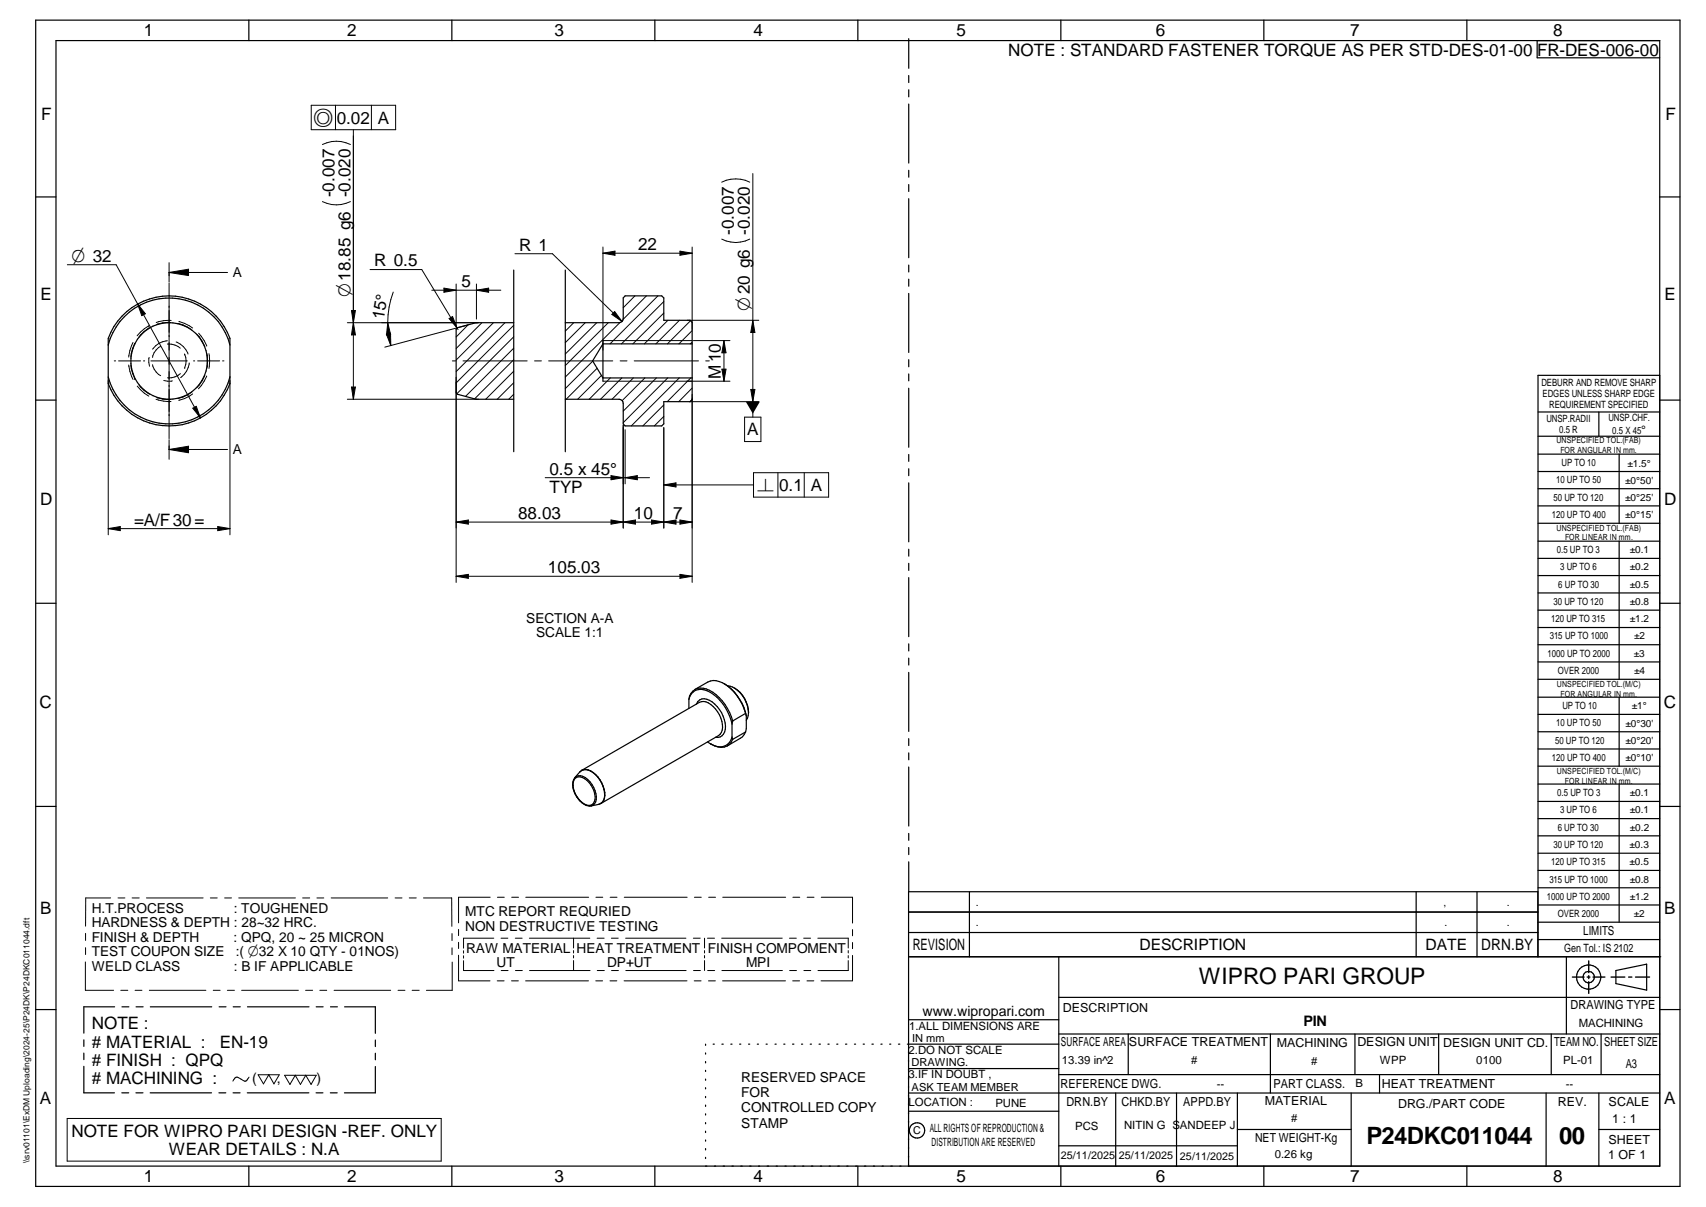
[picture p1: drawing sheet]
<svg xmlns="http://www.w3.org/2000/svg" width="420mm" height="297mm" viewBox="0 0 420 297" stroke-linecap="round" stroke-linejoin="round" font-family="sans-serif">
<g fill="none" stroke="#000" stroke-width=".3">
<path d="M8.8 5h405v287h-405zM13.8 10h395v277h-395zM61.3 5v5M111.3 5v5M161.3 5v5M211.3 5v5M223.8 9.5v7.3M223.8 18.6v1.7M261.3 5v5M311.3 5v5M361.3 5v5M378.6 10v4.2h30.2"/>
<path d="M223.8 22.1v1.7M223.8 25.6v14.5M8.8 48.5h5M223.8 41.9v1.7M223.8 45.4v1.7M223.8 48.9v14.5M408.8 48.5h5M126.5 79.4h-9.2l-4.9 1.4-.1 15.7 .4 .5 4.6 1.3h9.2M126.5 66.5v44.7M139.2 79.4h13.3a1.01 1.01 0 0 0 1-1v-5.1l.5-.5h9l.5 .5v5.5h6.5l.5 .5v19l-.5 .5h-6.5v5.5l-.5 .5h-9l-.5-.5v-5a1.01 1.01 0 0 0-1-1h-13.3M139.2 66.5v44.7M223.8 65.2v1.7"/>
<path d="M223.8 68.7v1.7M223.8 72.2v14.5M8.8 98.5h5M26.7 84.9a15.5 15.5 0 0 1 14.9-11.6 15.5 15.5 0 0 1 15 11.6M26.7 84.9v-1.6a16 16 0 0 1 14.9-10.5 16 16 0 0 1 15 10.5v9.5M26.7 84.9v9.5a16 16 0 0 0 14.9 10.4 16 16 0 0 0 15-10.4v-1.6M26.7 92.8a15.5 15.5 0 0 0 14.9 11.5 15.5 15.5 0 0 0 15-11.5M148.5 83.8v10M170.5 84.6h-22l-2.5 4.2 2.5 4.2h22M223.8 88.5v1.8M223.8 92v1.7M223.8 95.5v14.6"/>
<path d="M408.8 92.4h-30v143.1M408.8 98.5h5M223.8 111.8v1.7M223.8 115.4v1.7M223.8 118.8v14.5M378.8 101.4h30M378.8 107.4h30M378.8 111.8h30M378.8 116h30M393.8 101.4v6M398.8 111.8v17M223.8 135.2v1.7"/>
<path d="M223.8 138.6v1.8M378.8 120.3h30M378.8 124.5h30M378.8 128.8h30M378.8 133.2h30M378.8 137.4h30M398.8 133.2v34M8.8 148.5h5M223.8 142.2v14.5M223.8 158.5v1.7M378.8 141.6h30M378.8 145.9h30"/>
<path d="M378.8 150.2h30M378.8 154.4h30M378.8 158.7h30M408.8 148.5h5M169.7 172.1v2.2M169.7 172.1a3 3 0 0 1 4.5-2.1 11.8 11.8 0 0 1 6.1 8.2M171.1 169.7a3.1 3.1 0 0 0-1.4 2.4M171.1 169.7a4.6 4.6 0 0 1 5.2 1.2 12.9 12.9 0 0 1 4.2 6.5M171.5 173.3a2.05 2.05 0 0 1 3.2-1 7.5 7.5 0 0 1 3.8 7.8 1.93 1.93 0 0 1-2.3 1.3M178.3 168.2a12.4 12.4 0 0 1 5.3 7.4M179.2 168.8a6.8 6.8 0 0 1 5.2 6.6M179.5 169.1a5.5 5.5 0 0 0-4.5-1.5l-3.9 2.1"/>
<path d="M180.1 169.5l1.4 1.7a11.4 11.4 0 0 1 2.3 4.9M180.3 178.2v3.2M180.5 177.4l-.2 .8M180.8 169.3a7.2 7.2 0 0 1 3.6 6.1M183.6 175.6l.2 .5M183.6 175.6l-3.1 1.8M183.8 176.1v3.2l-.2 .8M184.4 175.4l-.3 1.3-.3 .5M223.8 162v1.7M223.8 165.5v14.5M378.8 162.9h30M378.8 167.2h30"/>
<path d="M378.8 171.6h30M378.8 175.8h30M398.8 171.6v17M8.8 198.5h5M141.6 191.6a2.07 2.07 0 0 1 3 .5 5.2 5.2 0 0 1 1.8 5.2 1.61 1.61 0 0 1-2.7 .4 5.1 5.1 0 0 1-2.1-6.1zM142.6 196.8l.6 .6a3.2 3.2 0 0 0 2.3 .9M142.6 196.8l-1-1.6-.5-1.6a2.81 2.81 0 0 1 .8-2.5 2.91 2.91 0 0 1 3.4 1.3 5 5 0 0 1 1.1 5.4l-.8 .5M142.8 189.9l-1.2 1.4M143.3 189.6l28.9-16.8a2.94 2.94 0 0 1 3.5 1.1 6.4 6.4 0 0 1 2 6.4l-.7 .7-29 16.7a3 3 0 0 0 .8-3.4l-.3-.8M143.3 189.6l-.5 .3M143.7 189.4a4.9 4.9 0 0 1 4.5 3.3l.3 .8M145.5 189.7a2.1 2.1 0 0 0-2.7 .2"/>
<path d="M145.5 198.3h.1M146 190.1a7.5 7.5 0 0 1 2.5 3.4M147.5 198l-1.9 .3M148 197.7l-.6 .3M148.5 193.5a3.6 3.6 0 0 1-.6 4.2l-.4 .3M180.3 181.4a3.2 3.2 0 0 1-5.3 1.7l-.8-.5M180.3 181.4l.2 .5M180.5 181.9a3.1 3.1 0 0 1-4.5 1.7l-1-.6M183.6 180.1l-.7 1.2-3.8 2.3M183.6 180.1l-3.1 1.8M223.8 181.8v1.7M223.8 185.3v1.7"/>
<path d="M223.8 188.8v14.5M378.8 180.1h30M378.8 184.3h30M378.8 188.6h30M378.8 193h30M378.8 197.2h30M398.8 193v33.9M408.8 198.5h5M223.8 205.1v1.7M223.8 208.6v1.7M223.8 212.1v7.2M238.7 219.5v16"/>
<path d="M348.8 219.5v16M363.8 219.5v16M378.8 201.5h30M378.8 205.7h30M378.8 210h30M378.8 214.2h30M378.8 218.5h30M223.8 235.5h185.2M223.8 229.5h154.9M223.8 224.5h154.9M260.8 235.5v51.5M378.7 235.5v-16h-154.9v67.5"/>
<path d="M378.8 222.7h30M378.8 226.9h30M378.8 231.2h30M385.8 235.5v19M398 238.8l7.5-1.5v6.4l-7.5-1.6zM8.8 248.5h5M20.6 255.9v1.6M20.6 259.2v1.6M28.2 247.8h-7.6v6.5M30 247.8h1.7M33.5 247.8h1.8M37 247.8h15.1"/>
<path d="M54 247.8h1.7M57.4 247.8h1.8M60.9 247.8h15.2M77.9 247.8h1.7M81.4 247.8h1.7M84.9 247.8h7.5v6.5M92.4 255.9v1.7M92.4 259.2v1.6M173.8 257v.3M173.8 259.1v.3M175.6 257h.3M177.8 257h.3"/>
<path d="M180 257h.3M182.1 257h.3M184.4 257h.2M186.5 257h.3M188.7 257h.3M190.9 257h.3M193 257h.3M195.2 257h.3M197.4 257h.3M199.5 257h.3M201.7 257h.3M203.9 257h.3"/>
<path d="M206.1 257h.3M208.2 257h.4M210.4 257h.3M212.6 257h.3M214.7 257h.4M216.9 257h.3M219.1 257h.3M221.3 257h.3M223.8 251h37M260.8 257h-37.3M260.8 245.4h148M260.8 254.5h148"/>
<path d="M277.9 254.5v10M312.9 254.5v14.5M333.7 254.5v10M354.3 254.5v10M382 254.5v10M394.3 254.5v10M408.8 248.5h5M20.6 262.4v6.5h7.6M30 268.9h1.7M33.5 268.9h1.7M37 268.9h15.1M53.9 268.9h1.7"/>
<path d="M57.4 268.9h1.7M60.9 268.9h15.2M77.8 268.9h1.7M81.4 268.9h1.6M92.4 262.5v6.4h-7.6M173.8 261.2v.4M173.8 263.4v.3M173.8 265.6v.3M173.8 267.7v.3M173.8 269.8v.3M173.8 271.9v.4M173.8 274.1v.3"/>
<path d="M173.8 276.3v.3M173.8 278.4v.3M223.8 263h37M223.8 273.5h37M260.8 264.5h148M274.8 269v18M289.8 269v18M304.7 278h28.1M304.7 269v18M332.8 269v18M339.8 264.5v4.5M380.8 269v18"/>
<path d="M393.8 269v18M393.8 278h15M408.8 269h-185M61.3 287v5M111.3 287v5M161.3 287v5M173.8 280.5v.3M173.8 282.7v.3M173.8 284.8v.3M211.3 287v5M260.8 282h43.9M261.3 287v5"/>
<path d="M311.3 287v5M361.3 287v5"/>
<circle cx="41.6" cy="88.8" r="9.4"/>
<circle cx="391.3" cy="240.5" r="2.99"/>
<circle cx="391.3" cy="240.5" r="1.4"/>
<circle cx="225.9" cy="278.2" r="1.89"/>
</g>
<g fill="none" stroke="#000" stroke-width=".25">
<path d="M76.7 25.9h20.7v6h-20.7zM79.4 35.6a7.8 7.8 0 0 1 6.9 0M82.6 25.9v6M87 31.9v66.4M91.5 25.9v6M79.4 49.6a7.8 7.8 0 0 0 6.9 0M177.7 44.8a7.8 7.8 0 0 1 6.9 0M184.6 58.8a7.5 7.5 0 0 1-6.9 0M185.4 42.7v60M16.6 65.2h12l20.7 37.6M33.9 74.8l1.9 2.4-.9 .5zM41.6 64.6v4.8"/>
<path d="M41.6 67.1h14.4M41.6 67.1l4.8-.8v1.5zM41.6 69.7v38.3M42.1 79.4a7.8 7.8 0 0 0-3.5 .5M42.2 78.9a8.5 8.5 0 0 0-3.7 .5M43.9 79.6l1.2 .4 2 1.1M44.1 79.1a9.5 9.5 0 0 1 3.3 1.6M85.5 79.4h32.3M86.6 76.4h.9l-.5 3zM87 79.4l.5 3h-.9zM91.1 66.3h12.8l8.9 14.8M95.5 79.4l.7 3h-1z"/>
<path d="M96.8 71.9a21.4 21.4 0 0 0-.5 13.1M106.3 71.4h17M109.3 70.9l3 .5-3 .5zM110.6 78.4l.9-.5 1.1 2.8zM112.3 69.9v10.3M115.3 80l-20.5 5.4M115.3 79.9l-3 3M117.3 71.4l3-.5v1zM117.3 69.9v8.6M118.7 79.4l-6.4 6.4M121.5 79.4l-9.2 9.2M124.4 79.4l-12.1 12"/>
<path d="M126.8 62.4h9.2l17.2 16.7M141.3 79.4l-2.1 2.1M144.1 79.4l-4.9 4.9M147 79.4l-7.8 7.7M148.5 60.8v25.3M148.5 62.3l3-.5v1zM148.5 62.3h22M149.8 79.4l-10.6 10.6M151.4 76.7l1.8 2.4-2.5-1.7zM152.7 79.4l-13.5 13.4M156.4 72.8l-2.9 2.9M159.2 72.8l-5.8 5.8"/>
<path d="M162 72.8l-11.8 11.8M163.5 74.2l-10.4 10.4M163.5 77l-7.6 7.6M164.5 78.8l-5.8 5.8M167.3 78.8l-5.8 5.8M167.5 61.8l3 .5-3 .5zM169.2 78.8h17.7M170.1 78.9l-5.7 5.7M170.5 60.8v20.3M185.4 78.8l.5 3h-1zM26.7 93.6v38M28.1 88.8h.4"/>
<path d="M29.2 88.8h5.4M31.7 89.8l.3 1.6 .8 2M32.2 89.8l.5 2.1 .5 1.2M32.8 84.3l-.8 1.9-.3 1.7M33.2 84.5l-.5 1.2-.5 2.2M33.2 93.2h.1M33.2 84.5h.1M33.8 95l1.7 1.8 1.1 .7M34.2 94.7a7.9 7.9 0 0 0 2.7 2.3M35.3 88.8h.3M36.6 80.2l-1.1 .7-1.7 1.7M36.6 80.2h.1"/>
<path d="M36.7 88l-.1 1.2 .2 .9M36.9 80.6a8.3 8.3 0 0 0-2.7 2.4M37.2 88.8h8.9M37.6 89.7a3.8 3.8 0 0 0 2 2.8M38.4 98.3l1.9 .4 1.8 .1M38.6 97.8a7.6 7.6 0 0 0 3.5 .5M39.5 85.3a3.8 3.8 0 0 0-1.9 2.7M40.3 93.6l1 .2 1.1-.1M41.2 84.7a4.4 4.4 0 0 1 3.2 1M41.2 83.9a4.9 4.9 0 0 0-3.6 2M43.4 84.2a4.9 4.9 0 0 1 2.9 2.9M44.4 91.9a4.1 4.1 0 0 1-3.1 1.1"/>
<path d="M45.5 87.1h.1M45.5 90.5h.1M45.5 87.2a4.2 4.2 0 0 1 0 3.3M46.6 89.3a4.9 4.9 0 0 1-2.1 3.6M47.1 96.6l-2 1.1-1.2 .3M47.4 96.9a8.1 8.1 0 0 1-3.4 1.6M47.7 88.8h.3M48.5 82.3l1.3 1.7 .7 1.3M48.7 88.8h5.4M48.9 82a9.4 9.4 0 0 1 2 3.2M50.5 92.4l-.7 1.3-1.3 1.6M50.9 92.5l-.6 1.3-1.4 1.9"/>
<path d="M51 87l.1 1.8-.1 1.8M51.5 87l.1 1.8-.1 1.9M54.8 88.8h.3M56.6 93.6v38M85.5 98.3h32.4M86.6 95.2h.9l-.5 3.1zM95.2 82.2l1-.2 .1 3zM111.4 88.8h.9M112.3 92.8v50.5M114 88.8h15.8M126.5 80.1l-14.2 14.1M126.5 82.9l-14 14"/>
<path d="M126.5 85.7l-11.8 11.8M126.5 88.5l-9.6 9.6M126.5 91.4l-6.9 6.9M126.5 94.2l-4 4.1M126.5 97l-1.2 1.3M131.6 88.8h1.7M135.1 88.8h15.8M146 88.9l-6.8 6.7M147.1 90.6l-7.7 7.7M148.1 92.4l-5.8 5.9M148.5 83.8h22M150.3 93l-5.2 5.3"/>
<path d="M152.7 88.8h1.7M153.2 93l-5.3 5.3M156 93l-5.3 5.3M156.2 88.8h15.8M158.8 93l-5.6 5.6M161.7 93l-8.2 8.2M163.5 99.7l-5.2 5.1M164.5 93l-11 11M167.3 93l-11.8 11.8M169.7 98.8h17.2M170.1 93l-5.8 5.8M170.5 84.2l-.5 .4"/>
<path d="M170.5 81.4l-3.3 3.2M170.5 97.1v46.2M170.5 95.5l-3.3 3.3M170.5 98.3l-.5 .5M170.8 83.8h9M173.8 88.8h.9M177.8 90.8h1l-.5 3zM178.3 83.8v10M178.3 83.8l.5 3h-1zM179.8 93.8h-31.3M184.9 95.8h1l-.5 3zM41.6 108.2v4.8"/>
<path d="M41.6 110.6l4.8-.8v1.6zM41.6 110.6h14.4M47.5 100.5l.8-.5 1 2.8zM134.3 117.6h25.7M150.5 117.1l3 .5-3 .5zM153.5 104.6v25.4M154 117.6l3-.5v1zM154 105.7v13.4M163.5 105.2v24.8M163.5 119.3h22.1M163.5 119.3l3-.5v1zM163.5 102.5l-2.3 2.3"/>
<path d="M183.4 102.7h4v6h-4zM185.6 116.3h18.5v6h-18.5zM191.6 116.3v6M198.1 116.3v6M26.7 130.1h29.9M26.7 130.1l2.9-.5v1zM53.6 129.6l3 .5-3 .5zM112.3 128.5l3-.5v1zM112.3 128.5h58.2M150.5 128v1l6-1v1zM160.5 128l6 1v-1l-6 1zM167.5 128l3 .5-3 .5z"/>
<path d="M112.3 141.8l3-.4v.9zM112.3 141.8h58.2M167.5 141.4l3 .4-3 .5zM21 236.7v7h7M21.1 229.7v1.7M21.1 233.2v1.7M27.3 221h-6.2v6.9M29.1 221h1.7M32.5 221h1.8M36.1 221h13.9M51.8 221h1.7M55.3 221h1.7"/>
<path d="M58.8 221h14M74.5 221h1.8M78.1 221h1.6M81.6 221h13.9M97.3 221h1.7M100.8 221h1.7M104.3 221h6.9l.1 7M111.3 229.7v1.8M111.3 233.3v1.6M111.4 236.8v6.9h-6.4M112.9 228.7v1.6M112.9 231.9v1.5"/>
<path d="M112.9 235.1v6.3h7.8M114.2 236.4v2.4h7.5M114.2 234v.6M114.2 235.2v.6M120.7 220.8h-7.8v6.3M121.6 230.9h-7.4v2.4M122.5 220.8h1.7M123.4 230.9h1.7M123.4 238.8h1.7M126 220.8h1.7M126.9 230.9h1.7M126.9 238.8h1.7"/>
<path d="M129.5 220.8h15.5M130.4 230.9h14.9M130.4 238.8h14.9M141.3 230.9v2.4M141.3 233.9v.6M141.3 235.2v.6M141.3 236.4v2.4M146.8 220.8h1.7M147.1 230.9h1.7M147.1 238.8h1.7M150.3 220.8h1.7M150.6 230.9h1.7"/>
<path d="M150.6 238.8h1.7M153.7 220.8h15.5M154.1 230.9h14.8M154.1 238.8h14.9M170.8 230.9h1.7M170.8 238.8h1.7M171 220.8h1.7M173.5 230.9v2.4M173.5 233.9v.6M173.5 235.2v.6M173.5 236.4v2.4M174.2 230.9h1.8"/>
<path d="M174.3 238.8h1.7M174.5 220.8h1.7M177.7 230.9h14.9M177.8 238.8h14.9M178 220.8h15.5M194.4 230.9h1.7M194.5 238.8h1.7M195.3 220.8h1.7M197.9 230.9h1.7M198 238.8h1.7M198.8 220.8h1.7M201.4 230.9h7.5v2.4"/>
<path d="M202.3 220.8h7.7v6.4M208.9 233.9v.6M208.9 235.2v.6M208.9 236.4v2.4h-7.4M210 228.8v1.5M210 231.9v1.6M210 235.1v6.3h-7.8M29.7 243.7h1.8M33.3 243.7h1.7M36.8 243.7h13.9M52.5 243.7h1.7M56 243.7h1.7"/>
<path d="M59.5 243.7h14M75.3 243.7h1.7M78.8 243.7h1.7M82.3 243.7h13.9M98 243.7h1.7M101.5 243.7h1.7M122.5 241.4h1.7M126 241.4h1.7M129.4 241.4h15.5M146.7 241.4h1.7M150.2 241.4h1.7M153.7 241.4h15.5"/>
<path d="M171 241.4h1.7M174.5 241.4h1.7M178 241.4h15.5M195.2 241.4h1.7M198.7 241.4h1.7M16.5 275.3h92.2v10.5h-92.2zM61.3 265.1l-.7 .9-.4 .1-1.5-.9-.5-.1-.8 1M63.6 264.5h5.2l-1.3 2.2-1.3-2.2-1.3 2.2zM70.1 264.6h7.8l-1.3 2.3-1.3-2.3-1.3 2.3-1.3-2.3-1.3 2.3z"/>
</g>
<path d="M391.3 236.5v2.9M387.3 240.5h2.8M390.9 240.5h.7M391.3 240.1v.7M391.3 241.6v2.9M392.3 240.5h3M396.8 240.5h3.4M401.1 240.5h.8M402.8 240.5h3.5" fill="none" stroke="#000" stroke-width=".34"/>
<g fill="#000">
<path d="M33.9 74.8l1.9 2.4-.9 .5zM41.6 67.1l4.8-.8v1.5zM86.6 76.4h.9l-.5 3zM109.3 70.9l3 .5-3 .5zM110.6 78.4l.9-.5 1.1 2.8zM117.3 71.4l3-.5v1zM151.4 76.7l1.8 2.4-2.5-1.7zM148.5 62.3l3-.5v1zM167.5 61.8l3 .5-3 .5zM47.5 100.5l.8-.5 1 2.8zM86.6 95.2h.9l-.5 3.1zM87 79.4l.5 3h-.9z"/>
<path d="M95.5 79.4l.7 3h-1zM95.2 82.2l1-.2 .1 3zM177.8 90.8h1l-.5 3zM178.3 83.8l.5 3h-1zM184.9 95.8h1l-.5 3zM185.4 78.8l.5 3h-1zM183.7 98.8h3.4l-1.7 3zM41.6 110.6l4.8-.8v1.6zM150.5 117.1l3 .5-3 .5zM154 117.6l3-.5v1zM163.5 119.3l3-.5v1zM26.7 130.1l2.9-.5v1z"/>
<path d="M53.6 129.6l3 .5-3 .5zM112.3 128.5l3-.5v1zM150.5 128l3 .5-3 .5zM153.5 128.5l3-.5v1zM160.5 128l3 .5-3 .5zM163.5 128.5l3-.5v1zM167.5 128l3 .5-3 .5zM112.3 141.8l3-.4v.9zM167.5 141.4l3 .4-3 .5z"/>
</g>
<g font-size="5.9">
<text x="336.5" y="281.6">P24DKC011044</text>
<text x="384" y="281.6">00</text>
</g>
<text font-size="5.6" x="295.3" y="242.2">WIPRO PARI GROUP</text>
<g font-size="4.6">
<text x="77.2" y="30.4">a</text>
<text x="17.6" y="64.4">O 32</text>
<text x="86.3" y="73.1" transform="rotate(-90 86.3 73.1)">O18.85 g6</text>
<text x="184.6" y="76.5" transform="rotate(-90 184.6 76.5)">O20 g6</text>
<text x="186.5" y="120.8">n</text>
</g>
<g font-size="4.2">
<text x="35.4" y="9">1</text>
<text x="85.5" y="8.9">2</text>
<text x="136.6" y="9">3</text>
<text x="185.6" y="9">4</text>
<text x="235.6" y="9">5</text>
<text x="284.6" y="8.8">6</text>
<text x="332.6" y="9">7</text>
<text x="382.6" y="9">8</text>
<text x="248.3" y="13.8">NOTE : STANDARD FASTENER TORQUE AS PER STD-DES-01-00 FR-DES-006-00</text>
<text x="10.1" y="29.6">F</text>
<text x="410.2" y="29.6">F</text>
<text x="82.9" y="30.4">0.02 A</text>
<text x="82.4" y="48.6" transform="rotate(-90 82.4 48.6)">-0.007</text>
<text x="86.3" y="48.6" transform="rotate(-90 86.3 48.6)">-0.020</text>
<text x="180.8" y="57.8" transform="rotate(-90 180.8 57.8)">-0.007</text>
<text x="184.6" y="57.8" transform="rotate(-90 184.6 57.8)">-0.020</text>
<text x="92.1" y="65.6">R 0.5</text>
<text x="127.9" y="61.7">R 1</text>
<text x="157.1" y="61.6">22</text>
<text x="113.7" y="70.7">5</text>
<text x="9.9" y="73.9">E</text>
<text x="409.9" y="73.9">E</text>
<text x="94.5" y="78.8" transform="rotate(-80 94.5 78.8)">15°</text>
<text x="177.5" y="93.2" transform="rotate(-90 177.5 93.2)">M10</text>
<text x="184" y="107.1">A</text>
<text x="135.3" y="116.8">0.5 x 45°</text>
<text x="9.9" y="124.2">D</text>
<text x="135.3" y="121.3">TYP</text>
<text x="191.9" y="120.8">0.1 A</text>
<text x="409.9" y="124.2">D</text>
<text x="33" y="129.3">=A/F30=</text>
<text x="127.6" y="127.7">88.03</text>
<text x="156.1" y="127.7">10</text>
<text x="165.8" y="127.7">7</text>
<text x="134.9" y="141.1">105.03</text>
<text x="9.7" y="174.3">C</text>
<text x="409.7" y="174.3">C</text>
<text x="9.9" y="225">B</text>
<text x="409.8" y="225">B</text>
<text x="22.6" y="253.3">NOTE :</text>
<text x="22.6" y="257.8"># MATERIAL :</text>
<text x="54.2" y="257.8">EN-19</text>
<text x="22.6" y="262.3"># FINISH : QPQ</text>
<text x="22.6" y="266.8"># MACHINING :</text>
<text x="9.8" y="271.7">A</text>
<text x="409.8" y="271.7">A</text>
<text x="17.6" y="279.7">NOTE FOR WIPRO PARI DESIGN -REF. ONLY</text>
<text x="41.6" y="284.2">WEAR DETAILS : N.A</text>
<text x="35.4" y="291">1</text>
<text x="85.5" y="290.9">2</text>
<text x="136.6" y="291">3</text>
<text x="185.6" y="291">4</text>
<text x="235.6" y="291">5</text>
<text x="284.6" y="290.8">6</text>
<text x="332.6" y="291">7</text>
<text x="382.6" y="291">8</text>
</g>
<g font-size="3.9">
<text x="224.8" y="233.8">REVISION</text>
<text x="280.7" y="233.8">DESCRIPTION</text>
<text x="351.1" y="233.8">DATE</text>
<text x="364.8" y="233.8">DRN.BY</text>
</g>
<text font-size="3.6" x="321" y="252.6">PIN</text>
<g font-size="3.5">
<text x="227.2" y="250">www.wipropari.com</text>
<text x="62.1" y="266.4">(</text>
<text x="68.2" y="266.4">,</text>
<text x="78" y="266.4">)</text>
</g>
<g font-size="3.4">
<text x="57.3" y="68.2">A</text>
<text x="57.3" y="111.8">A</text>
<text x="129.6" y="153.2">SECTION A-A</text>
<text x="132" y="156.8">SCALE 1:1</text>
<text x="22.6" y="224.6">H.T.PROCESS</text>
<text x="57.6" y="224.6">: TOUGHENED</text>
<text x="114.6" y="225.5">MTC REPORT REQURIED</text>
<text x="22.6" y="228.2">HARDNESS &amp; DEPTH : 28~32 HRC.</text>
<text x="22.6" y="231.8">FINISH &amp; DEPTH</text>
<text x="57.5" y="231.8">: QPQ, 20 ~ 25 MICRON</text>
<text x="114.6" y="229.1">NON DESTRUCTIVE TESTING</text>
<text x="22.6" y="235.4">TEST COUPON SIZE</text>
<text x="22.6" y="239">WELD CLASS</text>
<text x="57.6" y="239">: B IF APPLICABLE</text>
<text x="58.1" y="235.4">:( O32 X 10 QTY - 01NOS)</text>
<text x="114.8" y="234.5">RAW MATERIAL HEAT TREATMENT FINISH COMPOMENT</text>
<text x="122.3" y="238.1">UT</text>
<text x="149.5" y="238.1">DP+UT</text>
<text x="183.8" y="238.1">MPI</text>
<text x="182.6" y="266.2">RESERVED SPACE</text>
<text x="182.6" y="270">FOR</text>
<text x="182.6" y="273.7">CONTROLLED COPY</text>
<text x="182.6" y="277.5">STAMP</text>
</g>
<g font-size="3.1">
<text x="389.9" y="230.2">LIMITS</text>
<text x="261.8" y="249">DESCRIPTION</text>
<text x="386.8" y="248.4">DRAWING TYPE</text>
<text x="261.3" y="257.5">SURFACE AREA</text>
<text x="278" y="257.5">SURFACE TREATMENT</text>
<text x="314.5" y="257.6">MACHINING</text>
<text x="334.3" y="257.5">DESIGN UNIT</text>
<text x="355.4" y="257.6">DESIGN UNIT CD.</text>
<text x="382.8" y="257.3">TEAM NO.</text>
<text x="395.1" y="257.4">SHEET SIZE</text>
<text x="400.4" y="262.8">A3</text>
<text x="261.2" y="267.8">REFERENCE DWG.</text>
<text x="313.6" y="267.7">PART CLASS.</text>
<text x="340.3" y="267.7">HEAT TREATMENT</text>
<text x="262.6" y="272.2">DRN.BY</text>
<text x="276.2" y="272.1">CHKD.BY</text>
<text x="291.4" y="272.2">APPD.BY</text>
<text x="311.5" y="272">MATERIAL</text>
<text x="344.3" y="272.6">DRG./PART CODE</text>
<text x="383.7" y="272.2">REV.</text>
<text x="396.2" y="272.3">SCALE</text>
<text x="309.1" y="280.9">NET WEIGHT-Kg</text>
<text x="396.1" y="281.4">SHEET</text>
<text x="397.1" y="276.4">1 : 1</text>
<text x="396.1" y="285.3">1 OF 1</text>
</g>
<text font-size="3" x="404.2" y="106.8">°</text>
<g font-size="2.8">
<text x="385.2" y="234.4">Gen Tol.: IS 2102</text>
<text x="223.9" y="253.4">1.ALL DIMENSIONS ARE</text>
<text x="388.8" y="252.7">MACHINING</text>
<text x="223.8" y="259.3">2.DO NOT SCALE</text>
<text x="261.5" y="261.9">13.39 in^2</text>
<text x="293.4" y="261.9">#</text>
<text x="322.9" y="262">#</text>
<text x="339.8" y="262">WPP</text>
<text x="363.6" y="261.8">0100</text>
<text x="385" y="261.8">PL-01</text>
<text x="223.8" y="265.4">3.IF IN DOUBT ,</text>
<text x="299.7" y="267.7">--</text>
<text x="333.8" y="267.5">B</text>
<text x="385.6" y="267.6">--</text>
<text x="223.8" y="272.2">LOCATION :</text>
<text x="245.1" y="272.4">PUNE</text>
<text x="229" y="278.7">ALL RIGHTS OF REPRODUCTION &amp;</text>
<text x="264.8" y="278">PCS</text>
<text x="276.8" y="277.7">NITIN G SANDEEP J</text>
<text x="318" y="276">#</text>
<text x="229.4" y="282.1">DISTRIBUTION ARE RESERVED</text>
<text x="314" y="285">0.26 kg</text>
</g>
<g font-size="2.7">
<text x="224.7" y="256.4">IN mm</text>
<text x="224.5" y="262.4">DRAWING.</text>
<text x="224.5" y="268.4">ASK TEAM MEMBER</text>
<text x="224.9" y="279.2">C</text>
<text x="261.3" y="285.2">25/11/2025</text>
<text x="275.6" y="285.2">25/11/2025</text>
<text x="290.6" y="285.4">25/11/2025</text>
</g>
<g font-size="2.5">
<text x="379.6" y="95">DEBURR AND REMOVE SHARP</text>
<text x="379.9" y="97.7">EDGES UNLESS SHARP EDGE</text>
<text x="381.5" y="100.5">REQUIREMENT SPECIFIED</text>
<text x="380.9" y="103.8">UNSP.RADII</text>
<text x="384" y="106.6">0.5 R</text>
<text x="396.1" y="103.6">UNSP.CHF.</text>
<text x="397.1" y="106.8">0.5 X 45</text>
<text x="383.2" y="119">10 UP TO 50</text>
<text x="384.6" y="114.7">UP TO 10</text>
<text x="400.3" y="119">±0°50'</text>
<text x="400.8" y="114.8">±1.5°</text>
<text x="382.6" y="123.2">50 UP TO 120</text>
<text x="400.3" y="123.2">±0°25'</text>
<text x="382.2" y="127.4">120 UP TO 400</text>
<text x="400.3" y="127.4">±0°15'</text>
<text x="383.4" y="136.1">0.5 UP TO 3</text>
<text x="401.4" y="136.1">±0.1</text>
<text x="384.2" y="140.4">3 UP TO 6</text>
<text x="401.4" y="140.3">±0.2</text>
<text x="382.6" y="148.8">30 UP TO 120</text>
<text x="383.8" y="144.6">6 UP TO 30</text>
<text x="401.4" y="148.9">±0.8</text>
<text x="401.4" y="144.7">±0.5</text>
<text x="382" y="153.1">120 UP TO 315</text>
<text x="401.4" y="153.1">±1.2</text>
<text x="381.2" y="161.6">1000 UP TO 2000</text>
<text x="381.7" y="157.4">315 UP TO 1000</text>
<text x="402.4" y="161.6">±3</text>
<text x="402.5" y="157.4">±2</text>
<text x="383.7" y="165.9">OVER 2000</text>
<text x="402.5" y="165.9">±4</text>
<text x="383.2" y="178.8">10 UP TO 50</text>
<text x="384.8" y="174.5">UP TO 10</text>
<text x="400.3" y="178.8">±0°30'</text>
<text x="401.9" y="174.6">±1°</text>
<text x="383" y="183">50 UP TO 120</text>
<text x="400.3" y="183.1">±0°20'</text>
<text x="382.2" y="187.3">120 UP TO 400</text>
<text x="400.3" y="187.3">±0°10'</text>
<text x="383.5" y="195.9">0.5 UP TO 3</text>
<text x="401.4" y="196">±0.1</text>
<text x="384.2" y="200.1">3 UP TO 6</text>
<text x="401.4" y="200.2">±0.1</text>
<text x="382.6" y="208.7">30 UP TO 120</text>
<text x="383.7" y="204.4">6 UP TO 30</text>
<text x="401.4" y="208.7">±0.3</text>
<text x="401.4" y="204.4">±0.2</text>
<text x="382" y="213">120 UP TO 315</text>
<text x="401.4" y="212.9">±0.5</text>
<text x="381" y="221.4">1000 UP TO 2000</text>
<text x="381.6" y="217.2">315 UP TO 1000</text>
<text x="401.4" y="221.4">±1.2</text>
<text x="401.4" y="217.2">±0.8</text>
<text x="240.4" y="222.8">.</text>
<text x="240.4" y="228">.</text>
<text x="355.5" y="223">,</text>
<text x="355.7" y="228">.</text>
<text x="371.1" y="227.8">.</text>
<text x="371.1" y="222.9">.</text>
<text x="383.7" y="225.7">OVER 2000</text>
<text x="402.4" y="225.7">±2</text>
</g>
<g font-size="2.1">
<text x="383.3" y="109.1">UNSPECIFIED TOL.(FAB)</text>
<text x="384.3" y="111.4">FOR ANGULAR IN mm.</text>
<text x="383.4" y="130.6">UNSPECIFIED TOL.(FAB)</text>
<text x="385.4" y="133">FOR LINEAR IN mm.</text>
<text x="383.4" y="169">UNSPECIFIED TOL.(M/C)</text>
<text x="384.3" y="171.4">FOR ANGULAR IN mm.</text>
<text x="383.4" y="190.5">UNSPECIFIED TOL.(M/C)</text>
<text x="385.4" y="192.8">FOR LINEAR IN mm.</text>
<text x="7.2" y="286.3" transform="rotate(-90 7.2 286.3)">\\srv01101\ExDM Uploading\2024-25\P24DK\P24DKC011044.dft</text>
</g>
</svg>
